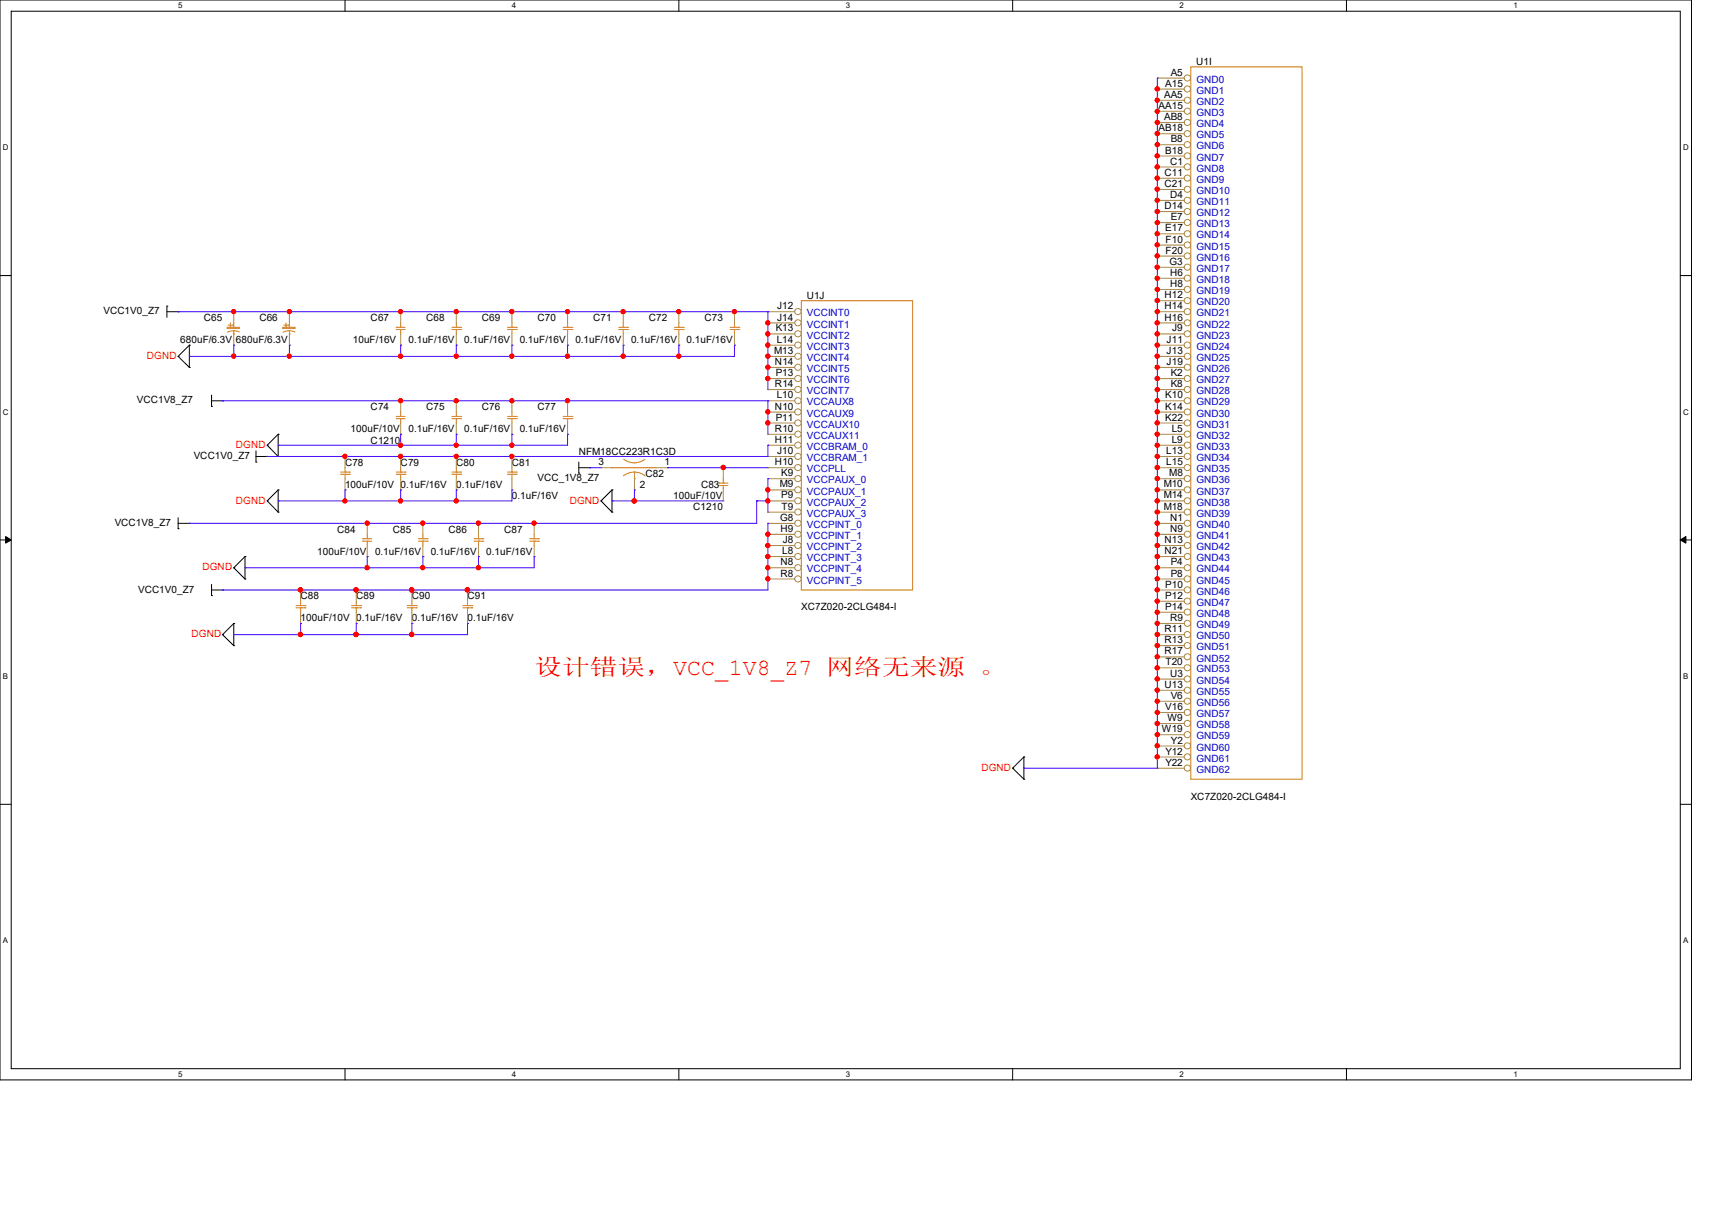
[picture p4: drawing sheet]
<svg xmlns="http://www.w3.org/2000/svg" width="297mm" height="210mm" viewBox="0 0 297 210" stroke-linecap="round" stroke-linejoin="round" font-family="sans-serif">
<path d="M0 0h293.5v187.3h-293.5zM1.9 1.9h289.6v183.4h-289.6z" fill="none" stroke="#000" stroke-width=".17"/>
<g fill="#fff">
<path d="M30.9 .2h.8v1.5h-.8z"/>
<path d="M30.9 185.5h.8v1.6h-.8z"/>
</g>
<path d="M59.9 0v1.9M59.9 185.3v2" fill="none" stroke="#000" stroke-width=".17"/>
<g fill="#fff">
<path d="M88.8 .2h.8v1.5h-.8z"/>
<path d="M88.8 185.5h.8v1.6h-.8z"/>
</g>
<path d="M117.8 0v1.9M117.8 185.3v2" fill="none" stroke="#000" stroke-width=".17"/>
<g fill="#fff">
<path d="M146.7 .2h.8v1.5h-.8z"/>
<path d="M146.7 185.5h.8v1.6h-.8z"/>
</g>
<path d="M175.7 0v1.9M175.7 185.3v2" fill="none" stroke="#000" stroke-width=".17"/>
<g fill="#fff">
<path d="M204.6 .2h.8v1.5h-.8z"/>
<path d="M204.6 185.5h.8v1.6h-.8z"/>
</g>
<path d="M233.6 0v1.9M233.6 185.3v2" fill="none" stroke="#000" stroke-width=".17"/>
<g fill="#fff">
<path d="M262.6 .2h.7v1.5h-.7z"/>
<path d="M262.6 185.5h.7v1.6h-.7z"/>
<path d="M.5 24.8h1v1.6h-1z"/>
<path d="M292 24.8h1v1.6h-1z"/>
<path d="M.5 70.7h1v1.5h-1z"/>
<path d="M292 70.7h1v1.5h-1z"/>
</g>
<path d="M0 47.8h1.9M291.5 47.8h2" fill="none" stroke="#000" stroke-width=".17"/>
<g fill="#fff">
<path d="M.5 116.5h.9v1.6h-.9z"/>
<path d="M292 116.5h.9v1.6h-.9z"/>
</g>
<path d="M0 93.6h1.9M291.5 93.6h2" fill="none" stroke="#000" stroke-width=".17"/>
<path d="M1 93l.9 .6-.9 .6zM291.5 93.6l1-.6v1.2z" fill="#000" stroke="#000" stroke-width=".17"/>
<g fill="#fff">
<path d="M.5 162.4h.9v1.5h-.9z"/>
<path d="M292 162.4h.9v1.5h-.9z"/>
</g>
<g fill="none" stroke="#000" stroke-width=".17">
<path d="M29 53.1h.1M29 54.1h1.9M29 53.1v1.9M30.9 54.1h.1M32.9 59.9h.1M32.9 59.9v3.8M32.9 59.9l-2 1.9M30.9 61.8h.1M30.9 61.8l2 1.9M32.9 63.7h.1M36.7 70.5h.1M36.7 69.5h1.9"/>
<path d="M36.7 68.5v2M38.6 69.5h.1M44.4 79.2h2M44.4 78.2v1.9M46.4 77.2h.1M46.4 79.2h.1M46.4 77.2l1.9 2M48.3 79.2h.1M48.3 75.3h.1M48.3 75.3v3.9M48.3 75.3l-1.9 1.9M30.9 91.7h.1"/>
<path d="M30.9 90.8h2M30.9 89.8v1.9M32.9 90.8h.1M40.6 98.5h.1M40.6 98.5l1.9 1.9M42.5 96.5h.1M42.5 96.5v3.9M42.5 96.5l-1.9 2M44.4 80.1h.1M46.4 86.9h.1M46.4 86.9l1.9 1.9M48.3 85h.1"/>
<path d="M48.3 88.8h.1M48.3 85v3.8M48.3 85l-1.9 1.9M100.4 82h.1M100.4 81.1h1.9M100.4 80.1v1.9M102.3 81.1h.1M104.3 86.9h.1M104.3 86.9l1.9 1.9M106.2 88.8h.1M106.2 85h.1M106.2 85v3.8"/>
<path d="M106.2 85l-1.9 1.9M36.7 103.3h.1M36.7 101.3v2M36.7 102.3h1.9M38.6 102.3h.1M38.6 110.1h.1M38.6 110.1l2 1.9M40.6 108.1h.1M40.6 112h.1M40.6 108.1v3.9M40.6 108.1l-2 2M42.5 100.4h.1"/>
<path d="M0 139.5h1.9M175.7 133.2h.1M175.7 133.2l1.9 1.9M177.6 131.3h.1M177.6 135.1h.1M177.6 131.3v3.8M177.6 131.3l-1.9 1.9M291.5 139.5h2"/>
</g>
<g fill="none" stroke="#cc8006" stroke-width=".17">
<path d="M206.6 11.6h19.3v123.5h-19.3zM68.7 56.8h.1M68.7 57.1h.1M68.7 57.1h1.6M68.7 56.8h1.6M69.5 56.8h.1M69.5 57.1h.1M69.5 56v.8M69.5 57.1v.8M117 57.1h1.5M117 56.8h1.5M117.8 57.1h.1"/>
<path d="M117.8 56.8h.1M117.8 56v.8M117.8 57.1v.8M118.5 57.1h.1M118.5 56.8h.1M126.7 57.1h1.5M126.7 56.8h1.5M127.4 57.1h.1M127.4 56.8h.1M127.4 56v.8M127.4 57.1v.8M128.2 57.1h.1"/>
<path d="M128.2 56.8h.1M59.1 82.3h1.5M59.1 81.9h1.5M59.9 81.9h.1M59.9 82.3h.1M59.9 81.1v.8M59.9 82.3v.7M60.6 81.9h.1M60.6 82.3h.1M62.9 93.4h.1M62.9 93.9h.1M62.9 93.9h1.6"/>
<path d="M62.9 93.4h1.6M63.7 93.4h.1M63.7 93.9h.1M63.7 92.7v.7M63.7 93.9v.7M68.7 82.3h1.6M68.7 81.9h1.6M69.5 82.3h.1M69.5 81.9h.1M69.5 81.1v.8M69.5 82.3v.7M70.3 82.3h.1"/>
<path d="M70.3 81.9h.1M78.4 82.3h1.5M78.4 81.9h1.5M79.2 82.3h.1M79.2 81.9h.1M79.2 81.1v.8M79.2 82.3v.7M79.9 82.3h.1M79.9 81.9h.1M82.3 93.9h1.5M82.3 93.4h1.5M83 93.9h.1"/>
<path d="M83 93.4h.1M83 92.7v.7M83 93.9v.7M83.8 93.9h.1M83.8 93.4h.1M88.1 82.3h1.5M88.1 81.9h1.5M88.8 82.3h.1M88.8 81.9h.1M88.8 81.1v.8M88.8 82.3v.7M89.6 82.3h.1"/>
<path d="M89.6 81.9h.1M124.7 83.8h.1M124.7 84.2h.1M124.7 83.8h1.6M124.7 84.2h1.6M125.5 83.8h.1M125.5 84.2h.1M125.5 83v.8M125.5 84.2v.8M61 105.4h1.6M61 105h1.6M61.8 105.4h.1"/>
<path d="M61.8 105h.1M61.8 104.3v.7M61.8 105.4v.8M62.6 105.4h.1M62.6 105h.1M70.7 105.4h1.5M70.7 105h1.5M71.5 105.4h.1M71.5 105h.1M71.5 104.3v.7M71.5 105.4v.8M72.2 105.4h.1"/>
<path d="M72.2 105h.1"/>
</g>
<g fill="none" stroke="#a84" stroke-width=".17">
<path d="M69.5 54.1h.1M69.5 59.9h.1M69.5 54.1v1.9M69.5 57.9v2M117.8 59.9h.1M117.8 54.1h.1M117.8 54.1v1.9M117.8 57.9v2M127.4 59.9h.1M127.4 54.1h.1M127.4 54.1v1.9M127.4 57.9v2"/>
<path d="M59.9 79.2h.1M59.9 79.2v1.9M69.5 79.2h.1M69.5 79.2v1.9M79.2 79.2h.1M79.2 79.2v1.9M88.8 79.2h.1M88.8 79.2v1.9M59.9 85h.1M59.9 83v2M63.7 90.8h.1M63.7 96.5h.1"/>
<path d="M63.7 90.8v1.9M63.7 94.6v1.9M69.5 85h.1M69.5 83v2M79.2 85h.1M79.2 83v2M83 96.5h.1M83 90.8h.1M83 90.8v1.9M83 94.6v1.9M88.8 85h.1M88.8 83v2"/>
<path d="M125.5 81.1h.1M125.5 86.9h.1M125.5 81.1v1.9M125.5 85v1.9M61.8 108.1h.1M61.8 102.3h.1M61.8 102.3v2M61.8 106.2v1.9M71.5 108.1h.1M71.5 102.3h.1M71.5 102.3v2M71.5 106.2v1.9"/>
</g>
<circle cx="206" cy="13.5" r=".54" fill="#fff" stroke="#a84" stroke-width=".17"/>
<path d="M200.8 13.5h.1M200.8 13.5h4.6" fill="none" stroke="#a84" stroke-width=".17"/>
<circle cx="206" cy="15.4" r=".54" fill="#fff" stroke="#a84" stroke-width=".17"/>
<path d="M200.8 15.5h.1M200.8 15.5h4.6" fill="none" stroke="#a84" stroke-width=".17"/>
<circle cx="206" cy="17.4" r=".54" fill="#fff" stroke="#a84" stroke-width=".17"/>
<path d="M200.8 17.4h.1M200.8 17.4h4.6" fill="none" stroke="#a84" stroke-width=".17"/>
<circle cx="206" cy="19.3" r=".54" fill="#fff" stroke="#a84" stroke-width=".17"/>
<path d="M200.8 19.3h.1M200.8 19.3h4.6" fill="none" stroke="#a84" stroke-width=".17"/>
<circle cx="206" cy="21.2" r=".54" fill="#fff" stroke="#a84" stroke-width=".17"/>
<path d="M200.8 21.3h.1M200.8 21.3h4.6" fill="none" stroke="#a84" stroke-width=".17"/>
<circle cx="206" cy="23.2" r=".54" fill="#fff" stroke="#a84" stroke-width=".17"/>
<path d="M200.8 23.2h.1M200.8 23.2h4.6" fill="none" stroke="#a84" stroke-width=".17"/>
<circle cx="206" cy="25.1" r=".54" fill="#fff" stroke="#a84" stroke-width=".17"/>
<path d="M200.8 25.1h.1M200.8 25.1h4.6" fill="none" stroke="#a84" stroke-width=".17"/>
<circle cx="206" cy="27" r=".54" fill="#fff" stroke="#a84" stroke-width=".17"/>
<path d="M200.8 27.1h.1M200.8 27.1h4.6" fill="none" stroke="#a84" stroke-width=".17"/>
<circle cx="206" cy="28.9" r=".54" fill="#fff" stroke="#a84" stroke-width=".17"/>
<path d="M200.8 29h.1M200.8 29h4.6" fill="none" stroke="#a84" stroke-width=".17"/>
<circle cx="206" cy="30.9" r=".54" fill="#fff" stroke="#a84" stroke-width=".17"/>
<path d="M200.8 30.9h.1M200.8 30.9h4.6" fill="none" stroke="#a84" stroke-width=".17"/>
<circle cx="206" cy="32.8" r=".54" fill="#fff" stroke="#a84" stroke-width=".17"/>
<path d="M200.8 32.9h.1M200.8 32.9h4.6" fill="none" stroke="#a84" stroke-width=".17"/>
<circle cx="206" cy="34.7" r=".54" fill="#fff" stroke="#a84" stroke-width=".17"/>
<path d="M200.8 34.8h.1M200.8 34.8h4.6" fill="none" stroke="#a84" stroke-width=".17"/>
<circle cx="206" cy="36.7" r=".54" fill="#fff" stroke="#a84" stroke-width=".17"/>
<path d="M200.8 36.7h.1M200.8 36.7h4.6" fill="none" stroke="#a84" stroke-width=".17"/>
<circle cx="206" cy="38.6" r=".54" fill="#fff" stroke="#a84" stroke-width=".17"/>
<path d="M200.8 38.6h.1M200.8 38.6h4.6" fill="none" stroke="#a84" stroke-width=".17"/>
<circle cx="206" cy="40.5" r=".54" fill="#fff" stroke="#a84" stroke-width=".17"/>
<path d="M200.8 40.6h.1M200.8 40.6h4.6" fill="none" stroke="#a84" stroke-width=".17"/>
<circle cx="206" cy="42.5" r=".54" fill="#fff" stroke="#a84" stroke-width=".17"/>
<path d="M200.8 42.5h.1M200.8 42.5h4.6" fill="none" stroke="#a84" stroke-width=".17"/>
<circle cx="206" cy="44.4" r=".54" fill="#fff" stroke="#a84" stroke-width=".17"/>
<path d="M200.8 44.4h.1M200.8 44.4h4.6" fill="none" stroke="#a84" stroke-width=".17"/>
<circle cx="206" cy="46.3" r=".54" fill="#fff" stroke="#a84" stroke-width=".17"/>
<path d="M200.8 46.4h.1M200.8 46.4h4.6" fill="none" stroke="#a84" stroke-width=".17"/>
<circle cx="206" cy="48.2" r=".54" fill="#fff" stroke="#a84" stroke-width=".17"/>
<path d="M200.8 48.3h.1M200.8 48.3h4.6" fill="none" stroke="#a84" stroke-width=".17"/>
<circle cx="206" cy="50.2" r=".54" fill="#fff" stroke="#a84" stroke-width=".17"/>
<path d="M200.8 50.2h.1M200.8 50.2h4.6" fill="none" stroke="#a84" stroke-width=".17"/>
<circle cx="206" cy="52.1" r=".54" fill="#fff" stroke="#a84" stroke-width=".17"/>
<path d="M200.8 52.2h.1M200.8 52.2h4.6" fill="none" stroke="#a84" stroke-width=".17"/>
<circle cx="206" cy="54" r=".54" fill="#fff" stroke="#a84" stroke-width=".17"/>
<path d="M200.8 54.1h.1M200.8 54.1h4.6" fill="none" stroke="#a84" stroke-width=".17"/>
<circle cx="206" cy="56" r=".54" fill="#fff" stroke="#a84" stroke-width=".17"/>
<path d="M200.8 56h.1M200.8 56h4.6" fill="none" stroke="#a84" stroke-width=".17"/>
<circle cx="206" cy="57.9" r=".54" fill="#fff" stroke="#a84" stroke-width=".17"/>
<path d="M200.8 57.9h.1M200.8 57.9h4.6" fill="none" stroke="#a84" stroke-width=".17"/>
<circle cx="206" cy="59.8" r=".54" fill="#fff" stroke="#a84" stroke-width=".17"/>
<path d="M200.8 59.9h.1M200.8 59.9h4.6" fill="none" stroke="#a84" stroke-width=".17"/>
<circle cx="206" cy="61.8" r=".54" fill="#fff" stroke="#a84" stroke-width=".17"/>
<path d="M200.8 61.8h.1M200.8 61.8h4.6" fill="none" stroke="#a84" stroke-width=".17"/>
<circle cx="206" cy="63.7" r=".54" fill="#fff" stroke="#a84" stroke-width=".17"/>
<path d="M200.8 63.7h.1M200.8 63.7h4.6" fill="none" stroke="#a84" stroke-width=".17"/>
<circle cx="206" cy="65.6" r=".54" fill="#fff" stroke="#a84" stroke-width=".17"/>
<path d="M200.8 65.7h.1M200.8 65.7h4.6" fill="none" stroke="#a84" stroke-width=".17"/>
<circle cx="206" cy="67.5" r=".54" fill="#fff" stroke="#a84" stroke-width=".17"/>
<path d="M200.8 67.6h.1M200.8 67.6h4.6" fill="none" stroke="#a84" stroke-width=".17"/>
<circle cx="206" cy="69.5" r=".54" fill="#fff" stroke="#a84" stroke-width=".17"/>
<path d="M200.8 69.5h.1M200.8 69.5h4.6" fill="none" stroke="#a84" stroke-width=".17"/>
<circle cx="206" cy="71.4" r=".54" fill="#fff" stroke="#a84" stroke-width=".17"/>
<path d="M200.8 71.5h.1M200.8 71.5h4.6" fill="none" stroke="#a84" stroke-width=".17"/>
<circle cx="206" cy="73.3" r=".54" fill="#fff" stroke="#a84" stroke-width=".17"/>
<path d="M200.8 73.4h.1M200.8 73.4h4.6" fill="none" stroke="#a84" stroke-width=".17"/>
<circle cx="206" cy="75.3" r=".54" fill="#fff" stroke="#a84" stroke-width=".17"/>
<path d="M200.8 75.3h.1M200.8 75.3h4.6" fill="none" stroke="#a84" stroke-width=".17"/>
<circle cx="206" cy="77.2" r=".54" fill="#fff" stroke="#a84" stroke-width=".17"/>
<path d="M200.8 77.2h.1M200.8 77.2h4.6" fill="none" stroke="#a84" stroke-width=".17"/>
<circle cx="206" cy="79.1" r=".54" fill="#fff" stroke="#a84" stroke-width=".17"/>
<path d="M200.8 79.2h.1M200.8 79.2h4.6" fill="none" stroke="#a84" stroke-width=".17"/>
<circle cx="206" cy="81.1" r=".54" fill="#fff" stroke="#a84" stroke-width=".17"/>
<path d="M200.8 81.1h.1M200.8 81.1h4.6" fill="none" stroke="#a84" stroke-width=".17"/>
<circle cx="206" cy="83" r=".54" fill="#fff" stroke="#a84" stroke-width=".17"/>
<path d="M200.8 83h.1M200.8 83h4.6" fill="none" stroke="#a84" stroke-width=".17"/>
<circle cx="206" cy="84.9" r=".54" fill="#fff" stroke="#a84" stroke-width=".17"/>
<path d="M200.8 85h.1M200.8 85h4.6" fill="none" stroke="#a84" stroke-width=".17"/>
<circle cx="206" cy="86.8" r=".54" fill="#fff" stroke="#a84" stroke-width=".17"/>
<path d="M200.8 86.9h.1M200.8 86.9h4.6" fill="none" stroke="#a84" stroke-width=".17"/>
<circle cx="206" cy="88.8" r=".54" fill="#fff" stroke="#a84" stroke-width=".17"/>
<path d="M200.8 88.8h.1M200.8 88.8h4.6" fill="none" stroke="#a84" stroke-width=".17"/>
<circle cx="206" cy="90.7" r=".54" fill="#fff" stroke="#a84" stroke-width=".17"/>
<path d="M200.8 90.8h.1M200.8 90.8h4.6" fill="none" stroke="#a84" stroke-width=".17"/>
<circle cx="206" cy="92.6" r=".54" fill="#fff" stroke="#a84" stroke-width=".17"/>
<path d="M200.8 92.7h.1M200.8 92.7h4.6" fill="none" stroke="#a84" stroke-width=".17"/>
<circle cx="206" cy="94.6" r=".54" fill="#fff" stroke="#a84" stroke-width=".17"/>
<path d="M200.8 94.6h.1M200.8 94.6h4.6" fill="none" stroke="#a84" stroke-width=".17"/>
<circle cx="206" cy="96.5" r=".54" fill="#fff" stroke="#a84" stroke-width=".17"/>
<path d="M200.8 96.5h.1M200.8 96.5h4.6" fill="none" stroke="#a84" stroke-width=".17"/>
<circle cx="206" cy="98.4" r=".54" fill="#fff" stroke="#a84" stroke-width=".17"/>
<path d="M200.8 98.5h.1M200.8 98.5h4.6" fill="none" stroke="#a84" stroke-width=".17"/>
<circle cx="206" cy="100.4" r=".54" fill="#fff" stroke="#a84" stroke-width=".17"/>
<path d="M200.8 100.4h.1M200.8 100.4h4.6" fill="none" stroke="#a84" stroke-width=".17"/>
<circle cx="206" cy="102.3" r=".54" fill="#fff" stroke="#a84" stroke-width=".17"/>
<path d="M200.8 102.3h.1M200.8 102.3h4.6" fill="none" stroke="#a84" stroke-width=".17"/>
<circle cx="206" cy="104.2" r=".54" fill="#fff" stroke="#a84" stroke-width=".17"/>
<path d="M200.8 104.3h.1M200.8 104.3h4.6" fill="none" stroke="#a84" stroke-width=".17"/>
<circle cx="206" cy="106.2" r=".54" fill="#fff" stroke="#a84" stroke-width=".17"/>
<path d="M200.8 106.2h.1M200.8 106.2h4.6" fill="none" stroke="#a84" stroke-width=".17"/>
<circle cx="206" cy="108.1" r=".54" fill="#fff" stroke="#a84" stroke-width=".17"/>
<path d="M200.8 108.1h.1M200.8 108.1h4.6" fill="none" stroke="#a84" stroke-width=".17"/>
<circle cx="206" cy="110" r=".54" fill="#fff" stroke="#a84" stroke-width=".17"/>
<path d="M200.8 110.1h.1M200.8 110.1h4.6" fill="none" stroke="#a84" stroke-width=".17"/>
<circle cx="206" cy="112" r=".54" fill="#fff" stroke="#a84" stroke-width=".17"/>
<path d="M200.8 112h.1M200.8 112h4.6" fill="none" stroke="#a84" stroke-width=".17"/>
<circle cx="206" cy="113.9" r=".54" fill="#fff" stroke="#a84" stroke-width=".17"/>
<path d="M200.8 113.9h.1M200.8 113.9h4.6" fill="none" stroke="#a84" stroke-width=".17"/>
<circle cx="206" cy="115.8" r=".54" fill="#fff" stroke="#a84" stroke-width=".17"/>
<path d="M200.8 115.8h.1M200.8 115.8h4.6" fill="none" stroke="#a84" stroke-width=".17"/>
<circle cx="206" cy="117.8" r=".54" fill="#fff" stroke="#a84" stroke-width=".17"/>
<path d="M200.8 117.8h.1M200.8 117.8h4.6" fill="none" stroke="#a84" stroke-width=".17"/>
<circle cx="206" cy="119.7" r=".54" fill="#fff" stroke="#a84" stroke-width=".17"/>
<path d="M200.8 119.7h.1M200.8 119.7h4.6" fill="none" stroke="#a84" stroke-width=".17"/>
<circle cx="206" cy="121.6" r=".54" fill="#fff" stroke="#a84" stroke-width=".17"/>
<path d="M200.8 121.6h.1M200.8 121.6h4.6" fill="none" stroke="#a84" stroke-width=".17"/>
<circle cx="206" cy="123.5" r=".54" fill="#fff" stroke="#a84" stroke-width=".17"/>
<path d="M200.8 123.6h.1M200.8 123.6h4.6" fill="none" stroke="#a84" stroke-width=".17"/>
<circle cx="206" cy="125.5" r=".54" fill="#fff" stroke="#a84" stroke-width=".17"/>
<path d="M200.8 125.5h.1M200.8 125.5h4.6" fill="none" stroke="#a84" stroke-width=".17"/>
<circle cx="206" cy="127.4" r=".54" fill="#fff" stroke="#a84" stroke-width=".17"/>
<path d="M200.8 127.4h.1M200.8 127.4h4.6" fill="none" stroke="#a84" stroke-width=".17"/>
<circle cx="206" cy="129.3" r=".54" fill="#fff" stroke="#a84" stroke-width=".17"/>
<path d="M200.8 129.4h.1M200.8 129.4h4.6" fill="none" stroke="#a84" stroke-width=".17"/>
<circle cx="206" cy="131.3" r=".54" fill="#fff" stroke="#a84" stroke-width=".17"/>
<path d="M200.8 131.3h.1M200.8 131.3h4.6" fill="none" stroke="#a84" stroke-width=".17"/>
<circle cx="206" cy="133.2" r=".54" fill="#fff" stroke="#a84" stroke-width=".17"/>
<path d="M88.8 59.9h.1M88.8 54.1h.1M88.8 54.1v1.9M88.8 57.9v2M52.2 102.3h.1M52.2 108.1h.1M52.2 102.3v2M52.2 106.2v1.9M200.8 133.2h.1M200.8 133.2h4.6" fill="none" stroke="#a84" stroke-width=".17"/>
<g fill="none" stroke="#cc8006" stroke-width=".17">
<path d="M88.1 57.1h1.5M88.1 56.8h1.5M88.8 57.1h.1M88.8 56.8h.1M88.8 56v.8M88.8 57.1v.8M89.6 57.1h.1M89.6 56.8h.1M139 52.2h19.3v50.1h-19.3zM51.4 105h1.5M51.4 105.4h1.5M52.2 105h.1"/>
<path d="M52.2 105.4h.1M52.2 104.3v.7M52.2 105.4v.8M52.9 105h.1M52.9 105.4h.1"/>
</g>
<circle cx="138.4" cy="54" r=".54" fill="#fff" stroke="#a84" stroke-width=".17"/>
<path d="M133.2 54.1h.1M133.2 54.1h4.7" fill="none" stroke="#a84" stroke-width=".17"/>
<circle cx="138.4" cy="56" r=".54" fill="#fff" stroke="#a84" stroke-width=".17"/>
<path d="M133.2 56h.1M133.2 56h4.7" fill="none" stroke="#a84" stroke-width=".17"/>
<circle cx="138.4" cy="57.9" r=".54" fill="#fff" stroke="#a84" stroke-width=".17"/>
<path d="M133.2 57.9h.1M133.2 57.9h4.7" fill="none" stroke="#a84" stroke-width=".17"/>
<circle cx="138.4" cy="59.8" r=".54" fill="#fff" stroke="#a84" stroke-width=".17"/>
<path d="M133.2 59.9h.1M133.2 59.9h4.7" fill="none" stroke="#a84" stroke-width=".17"/>
<circle cx="138.4" cy="61.8" r=".54" fill="#fff" stroke="#a84" stroke-width=".17"/>
<path d="M133.2 61.8h.1M133.2 61.8h4.7" fill="none" stroke="#a84" stroke-width=".17"/>
<circle cx="138.4" cy="63.7" r=".54" fill="#fff" stroke="#a84" stroke-width=".17"/>
<path d="M133.2 63.7h.1M133.2 63.7h4.7" fill="none" stroke="#a84" stroke-width=".17"/>
<circle cx="138.4" cy="65.6" r=".54" fill="#fff" stroke="#a84" stroke-width=".17"/>
<path d="M133.2 65.7h.1M133.2 65.7h4.7" fill="none" stroke="#a84" stroke-width=".17"/>
<circle cx="138.4" cy="67.5" r=".54" fill="#fff" stroke="#a84" stroke-width=".17"/>
<path d="M133.2 67.6h.1M133.2 67.6h4.7" fill="none" stroke="#a84" stroke-width=".17"/>
<circle cx="138.4" cy="69.5" r=".54" fill="#fff" stroke="#a84" stroke-width=".17"/>
<path d="M133.2 69.5h.1M133.2 69.5h4.7" fill="none" stroke="#a84" stroke-width=".17"/>
<circle cx="138.4" cy="71.4" r=".54" fill="#fff" stroke="#a84" stroke-width=".17"/>
<path d="M133.2 71.5h.1M133.2 71.5h4.7" fill="none" stroke="#a84" stroke-width=".17"/>
<circle cx="138.4" cy="73.3" r=".54" fill="#fff" stroke="#a84" stroke-width=".17"/>
<path d="M133.2 73.4h.1M133.2 73.4h4.7" fill="none" stroke="#a84" stroke-width=".17"/>
<circle cx="138.4" cy="75.3" r=".54" fill="#fff" stroke="#a84" stroke-width=".17"/>
<path d="M133.2 75.3h.1M133.2 75.3h4.7" fill="none" stroke="#a84" stroke-width=".17"/>
<circle cx="138.4" cy="77.2" r=".54" fill="#fff" stroke="#a84" stroke-width=".17"/>
<path d="M133.2 77.2h.1M133.2 77.2h4.7" fill="none" stroke="#a84" stroke-width=".17"/>
<circle cx="138.4" cy="79.1" r=".54" fill="#fff" stroke="#a84" stroke-width=".17"/>
<path d="M133.2 79.2h.1M133.2 79.2h4.7" fill="none" stroke="#a84" stroke-width=".17"/>
<circle cx="138.4" cy="81.1" r=".54" fill="#fff" stroke="#a84" stroke-width=".17"/>
<path d="M133.2 81.1h.1M133.2 81.1h4.7" fill="none" stroke="#a84" stroke-width=".17"/>
<circle cx="138.4" cy="83" r=".54" fill="#fff" stroke="#a84" stroke-width=".17"/>
<path d="M133.2 83h.1M133.2 83h4.7" fill="none" stroke="#a84" stroke-width=".17"/>
<circle cx="138.4" cy="84.9" r=".54" fill="#fff" stroke="#a84" stroke-width=".17"/>
<path d="M133.2 85h.1M133.2 85h4.7" fill="none" stroke="#a84" stroke-width=".17"/>
<circle cx="138.4" cy="86.8" r=".54" fill="#fff" stroke="#a84" stroke-width=".17"/>
<path d="M133.2 86.9h.1M133.2 86.9h4.7" fill="none" stroke="#a84" stroke-width=".17"/>
<circle cx="138.4" cy="88.8" r=".54" fill="#fff" stroke="#a84" stroke-width=".17"/>
<path d="M133.2 88.8h.1M133.2 88.8h4.7" fill="none" stroke="#a84" stroke-width=".17"/>
<circle cx="138.4" cy="90.7" r=".54" fill="#fff" stroke="#a84" stroke-width=".17"/>
<path d="M133.2 90.8h.1M133.2 90.8h4.7" fill="none" stroke="#a84" stroke-width=".17"/>
<circle cx="138.4" cy="92.6" r=".54" fill="#fff" stroke="#a84" stroke-width=".17"/>
<path d="M133.2 92.7h.1M133.2 92.7h4.7" fill="none" stroke="#a84" stroke-width=".17"/>
<circle cx="138.4" cy="94.6" r=".54" fill="#fff" stroke="#a84" stroke-width=".17"/>
<path d="M133.2 94.6h.1M133.2 94.6h4.7" fill="none" stroke="#a84" stroke-width=".17"/>
<circle cx="138.4" cy="96.5" r=".54" fill="#fff" stroke="#a84" stroke-width=".17"/>
<path d="M133.2 96.5h.1M133.2 96.5h4.7" fill="none" stroke="#a84" stroke-width=".17"/>
<circle cx="138.4" cy="98.4" r=".54" fill="#fff" stroke="#a84" stroke-width=".17"/>
<path d="M133.2 98.5h.1M133.2 98.5h4.7" fill="none" stroke="#a84" stroke-width=".17"/>
<circle cx="138.4" cy="100.4" r=".54" fill="#fff" stroke="#a84" stroke-width=".17"/>
<g fill="none" stroke="#a84" stroke-width=".17">
<path d="M40.6 54.1h.1M40.6 59.9h.1M40.6 54.1v1.9M40.6 57.9v2M50.2 54.1h.1M50.2 59.9h.1M50.2 54.1v1.9M50.2 57.9v2M79.2 59.9h.1M79.2 54.1h.1M79.2 54.1v1.9M79.2 57.9v2"/>
<path d="M98.5 59.9h.1M98.5 54.1h.1M98.5 54.1v1.9M98.5 57.9v2M108.1 59.9h.1M108.1 54.1h.1M108.1 54.1v1.9M108.1 57.9v2M69.5 69.5h.1M69.5 75.3h.1M69.5 69.5v2M69.5 73.4v1.9"/>
<path d="M79.2 75.3h.1M79.2 69.5h.1M79.2 69.5v2M79.2 73.4v1.9M88.8 75.3h.1M88.8 69.5h.1M88.8 69.5v2M88.8 73.4v1.9M98.5 75.3h.1M98.5 69.5h.1M98.5 69.5v2M98.5 73.4v1.9"/>
<path d="M73.4 96.5h.1M73.4 90.8h.1M73.4 90.8v1.9M73.4 94.6v1.9M92.7 96.5h.1M92.7 90.8h.1M92.7 90.8v1.9M92.7 94.6v1.9M104.3 81.1h.1M104.3 81.1h1.9M110.1 85h.1M110.1 83v2"/>
<path d="M113.9 81.1h1.9M115.8 81.1h.1M81.1 108.1h.1M81.1 102.3h.1M81.1 102.3v2M81.1 106.2v1.9M133.2 100.4h.1M133.2 100.4h4.7"/>
</g>
<g fill="none" stroke="#cc8006" stroke-width=".17">
<path d="M39.6 56.4h.7M40 56.8h.1M40 56v.8M40.3 56.4h.1M40.6 56.8h.1M40.6 57.9h.1M40.6 57.4l-1.1 .2M40.6 57.4l.9 .2M40.6 56v.8M40.6 57.4v.5M49.2 56.4h.8M49.6 56.8h.1"/>
<path d="M49.6 56v.8M50 56.4h.1M50.2 56.8h.1M50.2 57.9h.1M50.2 57.4l-1.1 .2M50.2 57.4l1 .2M50.2 56v.8M50.2 57.4v.5M78.4 57.1h1.5M78.4 56.8h1.5M79.2 57.1h.1M79.2 56.8h.1"/>
<path d="M79.2 56v.8M79.2 57.1v.8M79.9 57.1h.1M79.9 56.8h.1M97.7 57.1h1.5M97.7 56.8h1.5M98.5 57.1h.1M98.5 56.8h.1M98.5 56v.8M98.5 57.1v.8M99.2 57.1h.1M99.2 56.8h.1"/>
<path d="M107.4 57.1h1.5M107.4 56.8h1.5M108.1 57.1h.1M108.1 56.8h.1M108.1 56v.8M108.1 57.1v.8M108.9 57.1h.1M108.9 56.8h.1M68.7 72.2h.1M68.7 72.6h.1M68.7 72.6h1.6M68.7 72.2h1.6"/>
<path d="M69.5 72.2h.1M69.5 72.6h.1M69.5 71.5v.7M69.5 72.6v.8M78.4 72.6h1.5M78.4 72.2h1.5M79.2 72.6h.1M79.2 72.2h.1M79.2 71.5v.7M79.2 72.6v.8M79.9 72.6h.1M79.9 72.2h.1"/>
<path d="M88.1 72.6h1.5M88.1 72.2h1.5M88.8 72.6h.1M88.8 72.2h.1M88.8 71.5v.7M88.8 72.6v.8M89.6 72.6h.1M89.6 72.2h.1M97.7 72.6h1.5M97.7 72.2h1.5M98.5 72.6h.1M98.5 72.2h.1"/>
<path d="M98.5 71.5v.7M98.5 72.6v.8M99.2 72.6h.1M99.2 72.2h.1M108.2 79.6l1.1 .6 .7 .1 .8-.1 1.1-.6M72.6 93.9h1.5M72.6 93.4h1.5M73.4 93.9h.1M73.4 93.4h.1M73.4 92.7v.7M73.4 93.9v.7M74.1 93.9h.1"/>
<path d="M74.1 93.4h.1M91.9 93.9h1.5M91.9 93.4h1.5M92.7 93.9h.1M92.7 93.4h.1M92.7 92.7v.7M92.7 93.9v.7M93.4 93.9h.1M93.4 93.4h.1M106.2 81.1h.1M106.2 81.1h7.7M110.1 83h.1"/>
<path d="M110.1 81.9l1.1 .2 .7 .4M110.1 81.9l-.9 .1-1 .5M110.1 81.9v1.1M80.3 105.4h1.6M80.3 105h1.6M81.1 105.4h.1M81.1 105h.1M81.1 104.3v.7M81.1 105.4v.8M81.9 105.4h.1M81.9 105h.1"/>
</g>
<g fill="#cc8006" stroke="#cc8006" stroke-width=".17">
<path d="M49.1 56.8h2.1v.2h-2.1z" fill-rule="evenodd"/>
<path d="M39.4 56.8h2.1v.2h-2.1z" fill-rule="evenodd"/>
</g>
<g fill="none" stroke="#4200ff" stroke-width=".17">
<path d="M200.8 13.5h.1M200.8 15.5h.1M200.8 17.4h.1M200.8 19.3h.1M200.8 13.5v119.7h-23.2M200.8 21.3h.1M200.8 23.2h.1M200.8 25.1h.1M200.8 27.1h.1M200.8 29h.1M200.8 30.9h.1M200.8 32.9h.1"/>
<path d="M200.8 34.8h.1M200.8 36.7h.1M200.8 38.6h.1M30.9 54.1h.1M30.9 54.1h102.3M40.6 54.1h.1M40.6 59.9h.1M40.6 59.9v1.9M50.2 54.1h.1M50.2 59.9h.1M50.2 59.9v1.9M69.5 54.1h.1"/>
<path d="M69.5 59.9h.1M69.5 59.9v1.9M79.2 54.1h.1M79.2 59.9h.1M79.2 59.9v1.9M88.8 54.1h.1M88.8 59.9h.1M88.8 59.9v1.9M98.5 54.1h.1M98.5 59.9h.1M98.5 59.9v1.9M108.1 54.1h.1"/>
<path d="M108.1 59.9h.1M108.1 59.9v1.9M117.8 54.1h.1M117.8 59.9h.1M117.8 59.9v1.9M127.4 54.1h.1M127.4 59.9h.1M127.4 59.9v1.9h-94.5M133.2 54.1h.1M133.2 56h.1M133.2 57.9h.1M133.2 59.9h.1"/>
<path d="M133.2 54.1v13.5M200.8 40.6h.1M200.8 42.5h.1M200.8 44.4h.1M200.8 46.4h.1M200.8 48.3h.1M200.8 50.2h.1M200.8 52.2h.1M200.8 54.1h.1M200.8 56h.1M200.8 57.9h.1M200.8 59.9h.1"/>
<path d="M32.9 61.8h.1M38.6 69.5h.1M38.6 69.5h94.6M40.6 61.8h.1M46.4 79.2h.1M48.3 77.2h.1M50.2 61.8h.1M59.9 79.2h.1M69.5 61.8h.1M69.5 69.5h.1M69.5 75.3h.1M69.5 77.2h.1"/>
<path d="M69.5 79.2h.1M69.5 75.3v1.9M79.2 61.8h.1M79.2 69.5h.1M79.2 75.3h.1M79.2 77.2h.1M79.2 79.2h.1M79.2 75.3v1.9M88.8 61.8h.1M88.8 69.5h.1M88.8 75.3h.1M88.8 77.2h.1"/>
<path d="M88.8 79.2h.1M88.8 75.3v1.9M98.5 61.8h.1M98.5 69.5h.1M98.5 75.3h.1M98.5 75.3v1.9h-50.2M108.1 61.8h.1M117.8 61.8h.1M133.2 69.5h.1M133.2 77.2h.1M133.2 61.8h.1M133.2 63.7h.1"/>
<path d="M133.2 65.7h.1M133.2 71.5h.1M133.2 73.4h.1M133.2 69.5v5.8M133.2 77.2v2h-86.8M200.8 61.8h.1M200.8 63.7h.1M200.8 65.7h.1M200.8 67.6h.1M200.8 69.5h.1M200.8 71.5h.1M200.8 73.4h.1"/>
<path d="M200.8 75.3h.1M200.8 77.2h.1M200.8 79.2h.1M32.9 90.8h.1M42.5 98.5h.1M48.3 86.9h.1M59.9 85h.1M59.9 86.9h.1M59.9 85v1.9M63.7 90.8h.1M63.7 96.5h.1M63.7 98.5h.1"/>
<path d="M63.7 96.5v2M69.5 85h.1M69.5 86.9h.1M69.5 85v1.9M73.4 90.8h.1M73.4 96.5h.1M73.4 98.5h.1M73.4 96.5v2M79.2 85h.1M79.2 86.9h.1M79.2 85v1.9M83 90.8h.1"/>
<path d="M83 96.5h.1M83 98.5h.1M83 96.5v2M88.8 85h.1M88.8 85v1.9h-40.5M92.7 90.8h.1M92.7 96.5h.1M92.7 96.5v2h-50.2M102.3 81.1h.1M102.3 81.1h2M106.2 86.9h.1M106.2 86.9h19.3"/>
<path d="M110.1 85h.1M110.1 86.9h.1M110.1 85v1.9M115.8 81.1h.1M115.8 81.1h17.4M125.5 81.1h.1M131.3 86.9h.1M131.3 86.9h1.9M131.3 86.9v3.9h-98.4M133.2 83h.1M133.2 86.9h.1M133.2 90.8h.1"/>
<path d="M133.2 85h.1M133.2 92.7h.1M133.2 94.6h.1M133.2 96.5h.1M133.2 98.5h.1M133.2 83v5.8M133.2 90.8v11.5h-94.6M200.8 81.1h.1M200.8 83h.1M200.8 85h.1M200.8 86.9h.1M200.8 88.8h.1"/>
<path d="M200.8 90.8h.1M200.8 92.7h.1M200.8 94.6h.1M200.8 96.5h.1M200.8 98.5h.1M38.6 102.3h.1M40.6 110.1h.1M52.2 102.3h.1M52.2 108.1h.1M52.2 110.1h.1M52.2 108.1v2M61.8 102.3h.1"/>
<path d="M61.8 108.1h.1M61.8 110.1h.1M61.8 108.1v2M71.5 102.3h.1M71.5 108.1h.1M71.5 110.1h.1M71.5 108.1v2M81.1 102.3h.1M81.1 108.1h.1M81.1 108.1v2h-40.5M133.2 100.4h.1M200.8 100.4h.1"/>
<path d="M200.8 102.3h.1M200.8 104.3h.1M200.8 106.2h.1M200.8 108.1h.1M200.8 110.1h.1M200.8 112h.1M200.8 113.9h.1M200.8 115.8h.1M200.8 117.8h.1M200.8 119.7h.1M177.6 133.2h.1M200.8 121.6h.1"/>
<path d="M200.8 123.6h.1M200.8 125.5h.1M200.8 127.4h.1M200.8 129.4h.1M200.8 131.3h.1"/>
</g>
<g fill="#f00" stroke="#f00" stroke-width=".17">
<circle cx="200.8" cy="15.4" r=".36"/>
<circle cx="40.5" cy="54" r=".36"/>
<circle cx="50.2" cy="54" r=".36"/>
<circle cx="79.1" cy="54" r=".36"/>
<circle cx="69.5" cy="54" r=".36"/>
<circle cx="88.8" cy="54" r=".36"/>
<circle cx="98.4" cy="54" r=".36"/>
<circle cx="117.7" cy="54" r=".36"/>
<circle cx="108.1" cy="54" r=".36"/>
<circle cx="127.4" cy="54" r=".36"/>
<circle cx="133.2" cy="56" r=".36"/>
<circle cx="88.8" cy="61.8" r=".36"/>
<circle cx="40.5" cy="61.8" r=".36"/>
<circle cx="50.2" cy="61.8" r=".36"/>
<circle cx="79.1" cy="61.8" r=".36"/>
<circle cx="69.5" cy="61.8" r=".36"/>
<circle cx="98.4" cy="61.8" r=".36"/>
<circle cx="117.7" cy="61.8" r=".36"/>
<circle cx="108.1" cy="61.8" r=".36"/>
<circle cx="79.1" cy="69.5" r=".36"/>
<circle cx="69.5" cy="69.5" r=".36"/>
<circle cx="88.8" cy="69.5" r=".36"/>
<circle cx="98.4" cy="69.5" r=".36"/>
<circle cx="79.1" cy="77.2" r=".36"/>
<circle cx="69.5" cy="77.2" r=".36"/>
<circle cx="88.8" cy="77.2" r=".36"/>
<circle cx="59.8" cy="79.1" r=".36"/>
<circle cx="79.1" cy="79.1" r=".36"/>
<circle cx="69.5" cy="79.1" r=".36"/>
<circle cx="88.8" cy="79.1" r=".36"/>
<circle cx="125.5" cy="81.1" r=".38"/>
<circle cx="133.2" cy="84.9" r=".36"/>
<circle cx="59.8" cy="86.9" r=".36"/>
<circle cx="79.1" cy="86.9" r=".36"/>
<circle cx="69.5" cy="86.9" r=".36"/>
<circle cx="110" cy="86.9" r=".38"/>
<circle cx="133.2" cy="86.9" r=".36"/>
<circle cx="63.7" cy="90.7" r=".36"/>
<circle cx="83" cy="90.7" r=".36"/>
<circle cx="73.3" cy="90.7" r=".36"/>
<circle cx="92.6" cy="90.7" r=".36"/>
<circle cx="133.2" cy="92.6" r=".36"/>
<circle cx="63.7" cy="98.4" r=".36"/>
<circle cx="83" cy="98.4" r=".36"/>
<circle cx="73.3" cy="98.4" r=".36"/>
<circle cx="52.1" cy="102.3" r=".38"/>
<circle cx="61.8" cy="102.3" r=".38"/>
<circle cx="81.1" cy="102.3" r=".38"/>
<circle cx="71.4" cy="102.3" r=".38"/>
<circle cx="61.8" cy="110" r=".38"/>
<circle cx="52.1" cy="110" r=".38"/>
<circle cx="71.4" cy="110" r=".38"/>
<circle cx="133.2" cy="57.9" r=".36"/>
<circle cx="133.2" cy="61.8" r=".36"/>
<circle cx="133.2" cy="59.8" r=".36"/>
<circle cx="133.2" cy="63.7" r=".36"/>
<circle cx="133.2" cy="65.6" r=".36"/>
<circle cx="133.2" cy="96.5" r=".36"/>
<circle cx="133.2" cy="94.6" r=".36"/>
<circle cx="133.2" cy="100.4" r=".36"/>
<circle cx="133.2" cy="98.4" r=".36"/>
<circle cx="133.2" cy="73.3" r=".36"/>
<circle cx="133.2" cy="71.4" r=".36"/>
<circle cx="200.8" cy="17.4" r=".36"/>
<circle cx="200.8" cy="21.2" r=".36"/>
<circle cx="200.8" cy="19.3" r=".36"/>
<circle cx="200.8" cy="23.2" r=".36"/>
<circle cx="200.8" cy="27" r=".36"/>
<circle cx="200.8" cy="25.1" r=".36"/>
<circle cx="200.8" cy="29" r=".36"/>
<circle cx="200.8" cy="32.8" r=".36"/>
<circle cx="200.8" cy="30.9" r=".36"/>
<circle cx="200.8" cy="36.7" r=".36"/>
<circle cx="200.8" cy="34.7" r=".36"/>
<circle cx="200.8" cy="38.6" r=".36"/>
<circle cx="200.8" cy="42.5" r=".36"/>
<circle cx="200.8" cy="40.5" r=".36"/>
<circle cx="200.8" cy="46.3" r=".36"/>
<circle cx="200.8" cy="44.4" r=".36"/>
<circle cx="200.8" cy="50.2" r=".36"/>
<circle cx="200.8" cy="48.3" r=".36"/>
<circle cx="200.8" cy="52.1" r=".36"/>
<circle cx="200.8" cy="54" r=".36"/>
<circle cx="200.8" cy="56" r=".36"/>
<circle cx="200.8" cy="59.8" r=".36"/>
<circle cx="200.8" cy="57.9" r=".36"/>
<circle cx="200.8" cy="61.8" r=".36"/>
<circle cx="200.8" cy="63.7" r=".36"/>
<circle cx="200.8" cy="67.6" r=".36"/>
<circle cx="200.8" cy="65.6" r=".36"/>
<circle cx="200.8" cy="69.5" r=".36"/>
<circle cx="200.8" cy="73.3" r=".36"/>
<circle cx="200.8" cy="71.4" r=".36"/>
<circle cx="200.8" cy="77.2" r=".36"/>
<circle cx="200.8" cy="75.3" r=".36"/>
<circle cx="200.8" cy="79.1" r=".36"/>
<circle cx="200.8" cy="83" r=".36"/>
<circle cx="200.8" cy="81.1" r=".36"/>
<circle cx="200.8" cy="84.9" r=".36"/>
<circle cx="200.8" cy="88.8" r=".36"/>
<circle cx="200.8" cy="86.9" r=".36"/>
<circle cx="200.8" cy="92.6" r=".36"/>
<circle cx="200.8" cy="90.7" r=".36"/>
<circle cx="200.8" cy="96.5" r=".36"/>
<circle cx="200.8" cy="94.6" r=".36"/>
<circle cx="200.8" cy="98.4" r=".36"/>
<circle cx="200.8" cy="102.3" r=".36"/>
<circle cx="200.8" cy="100.4" r=".36"/>
<circle cx="200.8" cy="106.2" r=".36"/>
<circle cx="200.8" cy="104.2" r=".36"/>
<circle cx="200.8" cy="108.1" r=".36"/>
<circle cx="200.8" cy="112" r=".36"/>
<circle cx="200.8" cy="110" r=".36"/>
<circle cx="200.8" cy="113.9" r=".36"/>
<circle cx="200.8" cy="115.8" r=".36"/>
<circle cx="200.8" cy="119.7" r=".36"/>
<circle cx="200.8" cy="117.8" r=".36"/>
<circle cx="200.8" cy="123.5" r=".36"/>
<circle cx="200.8" cy="121.6" r=".36"/>
<circle cx="200.8" cy="125.5" r=".36"/>
<circle cx="200.8" cy="127.4" r=".36"/>
<circle cx="200.8" cy="131.3" r=".36"/>
<circle cx="200.8" cy="129.3" r=".36"/>
</g>
<text font-size="4" fill="#f00" x="92.7" y="117.1">设计错误，VCC_1V8_Z7 网络无来源 。</text>
<g font-size="1.7">
<text x="207.5" y="11.3">U1I</text>
<text x="202" y="17">AA5</text>
<text x="202.1" y="15">A15</text>
<text x="203.1" y="13.1">A5</text>
<text x="201" y="18.9">AA15</text>
<text x="201" y="22.8">AB18</text>
<text x="202" y="20.8">AB8</text>
<text x="202.1" y="26.6">B18</text>
<text x="203" y="28.5">C1</text>
<text x="203.1" y="24.7">B8</text>
<text x="202" y="30.5">C11</text>
<text x="202" y="32.4">C21</text>
<text x="203" y="34.3">D4</text>
<text x="202" y="36.3">D14</text>
<text x="202.1" y="40.1">E17</text>
<text x="203.1" y="38.2">E7</text>
<text x="202.2" y="42.1">F10</text>
<text x="202.2" y="44">F20</text>
<text x="202.9" y="45.9">G3</text>
<text x="203" y="47.8">H6</text>
<text x="134.8" y="53.6">J12</text>
<text x="140" y="51.8">U1J</text>
<text x="202" y="51.7">H12</text>
<text x="202" y="53.6">H14</text>
<text x="203" y="49.8">H8</text>
<text x="17.9" y="54.5">VCC1V0_Z7</text>
<text x="31.3" y="59.5">680uF/6.3V 680uF/6.3V</text>
<text x="35.3" y="55.7">C65</text>
<text x="45" y="55.7">C66</text>
<text x="61.2" y="59.5">10uF/16V</text>
<text x="64.3" y="55.7">C67</text>
<text x="70.9" y="59.5">0.1uF/16V</text>
<text x="74" y="55.7">C68</text>
<text x="80.5" y="59.5">0.1uF/16V</text>
<text x="83.6" y="55.7">C69</text>
<text x="90.2" y="59.5">0.1uF/16V</text>
<text x="93.3" y="55.7">C70</text>
<text x="99.8" y="59.5">0.1uF/16V</text>
<text x="102.9" y="55.7">C71</text>
<text x="109.5" y="59.5">0.1uF/16V</text>
<text x="112.6" y="55.7">C72</text>
<text x="119.1" y="59.5">0.1uF/16V</text>
<text x="122.2" y="55.7">C73</text>
<text x="134.6" y="57.5">K13</text>
<text x="134.7" y="59.4">L14</text>
<text x="134.8" y="55.6">J14</text>
<text x="202" y="55.6">H16</text>
<text x="202.4" y="59.4">J11</text>
<text x="203.4" y="57.5">J9</text>
<text x="134.3" y="61.4">M13</text>
<text x="134.4" y="63.3">N14</text>
<text x="134.6" y="65.2">P13</text>
<text x="202.4" y="61.4">J13</text>
<text x="202.4" y="63.3">J19</text>
<text x="203.1" y="65.2">K2</text>
<text x="23.7" y="70">VCC1V8_Z7</text>
<text x="64.3" y="71.1">C74</text>
<text x="74" y="71.1">C75</text>
<text x="83.6" y="71.1">C76</text>
<text x="93.3" y="71.1">C77</text>
<text x="134.4" y="67.1">R14</text>
<text x="134.4" y="71">N10</text>
<text x="134.7" y="69.1">L10</text>
<text x="202.1" y="69.1">K10</text>
<text x="202.1" y="71">K14</text>
<text x="203.1" y="67.1">K8</text>
<text x="60.8" y="75">100uF/10V</text>
<text x="64.3" y="76.9">C1210</text>
<text x="70.9" y="75">0.1uF/16V</text>
<text x="80.5" y="75">0.1uF/16V</text>
<text x="90.2" y="75">0.1uF/16V</text>
<text x="134.4" y="74.9">R10</text>
<text x="134.4" y="76.8">H11</text>
<text x="134.6" y="72.9">P11</text>
<text x="202.1" y="72.9">K22</text>
<text x="203.3" y="74.9">L5</text>
<text x="203.3" y="76.8">L9</text>
<text x="33.6" y="79.6">VCC1V0_Z7</text>
<text x="59.9" y="80.8">C78</text>
<text x="69.5" y="80.8">C79</text>
<text x="79.2" y="80.8">C80</text>
<text x="88.8" y="80.8">C81</text>
<text x="93.3" y="83.5">VCC_1V8_Z7</text>
<text x="100.4" y="78.8">NFM18CC223R1C3D</text>
<text x="103.8" y="80.7">3</text>
<text x="112" y="82.7">C82</text>
<text x="115.3" y="80.7">1</text>
<text x="134.4" y="80.7">H10</text>
<text x="134.8" y="78.7">J10</text>
<text x="135.5" y="82.6">K9</text>
<text x="202.3" y="78.7">L13</text>
<text x="202.3" y="80.7">L15</text>
<text x="202.9" y="82.6">M8</text>
<text x="59.9" y="84.6">100uF/10V 0.1uF/16V</text>
<text x="79.2" y="84.6">0.1uF/16V</text>
<text x="88.8" y="86.6">0.1uF/16V</text>
<text x="111" y="84.6">2</text>
<text x="116.8" y="86.6">100uF/10V</text>
<text x="120.3" y="88.5">C1210</text>
<text x="121.6" y="84.6">C83</text>
<text x="135.3" y="84.5">M9</text>
<text x="135.5" y="86.4">P9</text>
<text x="135.6" y="88.4">T9</text>
<text x="201.9" y="84.5">M10</text>
<text x="201.9" y="86.4">M14</text>
<text x="201.9" y="88.4">M18</text>
<text x="19.9" y="91.2">VCC1V8_Z7</text>
<text x="58.5" y="92.4">C84</text>
<text x="68.2" y="92.4">C85</text>
<text x="77.8" y="92.4">C86</text>
<text x="87.5" y="92.4">C87</text>
<text x="135.3" y="90.3">G8</text>
<text x="135.4" y="92.2">H9</text>
<text x="135.8" y="94.2">J8</text>
<text x="202" y="94.2">N13</text>
<text x="203" y="90.3">N1</text>
<text x="203" y="92.2">N9</text>
<text x="55" y="96.2">100uF/10V</text>
<text x="65.1" y="96.2">0.1uF/16V</text>
<text x="74.7" y="96.2">0.1uF/16V</text>
<text x="84.4" y="96.2">0.1uF/16V</text>
<text x="135.4" y="98">N8</text>
<text x="135.4" y="100">R8</text>
<text x="135.7" y="96.1">L8</text>
<text x="202" y="96.1">N21</text>
<text x="202.1" y="101.9">P10</text>
<text x="203.1" y="98">P4</text>
<text x="203.1" y="100">P8</text>
<text x="24" y="102.8">VCC1V0_Z7</text>
<text x="52.2" y="103.9">C88</text>
<text x="52.2" y="107.8">100uF/10V 0.1uF/16V</text>
<text x="61.8" y="103.9">C89</text>
<text x="71.5" y="103.9">C90</text>
<text x="71.5" y="107.8">0.1uF/16V</text>
<text x="81.1" y="103.9">C91</text>
<text x="81.1" y="107.8">0.1uF/16V</text>
<text x="139" y="105.9">XC7Z020-2CLG484-I</text>
<text x="202.1" y="103.8">P12</text>
<text x="202.1" y="105.7">P14</text>
<text x="203" y="107.7">R9</text>
<text x="202" y="109.6">R11</text>
<text x="202" y="111.5">R13</text>
<text x="202" y="113.5">R17</text>
<text x="202" y="119.3">U13</text>
<text x="202.2" y="115.4">T20</text>
<text x="203" y="117.3">U3</text>
<text x="202.1" y="123.1">V16</text>
<text x="202.6" y="125">W9</text>
<text x="203.1" y="121.2">V6</text>
<text x="201.6" y="127">W19</text>
<text x="202.2" y="130.8">Y12</text>
<text x="203.2" y="128.9">Y2</text>
<text x="202.2" y="132.8">Y22</text>
<text x="206.6" y="138.7">XC7Z020-2CLG484-I</text>
</g>
<g font-size="1.7" fill="#00c">
<text x="207.6" y="14.4">GND0</text>
<text x="207.6" y="16.3">GND1</text>
<text x="207.6" y="18.2">GND2</text>
<text x="207.6" y="20.1">GND3</text>
<text x="207.6" y="22.1">GND4</text>
<text x="207.6" y="24">GND5</text>
<text x="207.6" y="25.9">GND6</text>
<text x="207.6" y="27.9">GND7</text>
<text x="207.6" y="29.8">GND8</text>
<text x="207.6" y="31.7">GND9</text>
<text x="207.6" y="33.7">GND10</text>
<text x="207.6" y="35.6">GND11</text>
<text x="207.6" y="37.5">GND12</text>
<text x="207.6" y="39.4">GND13</text>
<text x="207.6" y="41.4">GND14</text>
<text x="207.6" y="43.3">GND15</text>
<text x="207.6" y="45.2">GND16</text>
<text x="207.6" y="47.2">GND17</text>
<text x="207.6" y="49.1">GND18</text>
<text x="207.6" y="51">GND19</text>
<text x="207.6" y="53">GND20</text>
<text x="140" y="54.9">VCCINT0</text>
<text x="140" y="56.8">VCCINT1</text>
<text x="140" y="58.7">VCCINT2</text>
<text x="207.6" y="54.9">GND21</text>
<text x="207.6" y="56.8">GND22</text>
<text x="207.6" y="58.7">GND23</text>
<text x="140" y="60.7">VCCINT3</text>
<text x="140" y="62.6">VCCINT4</text>
<text x="140" y="64.5">VCCINT5</text>
<text x="207.6" y="60.7">GND24</text>
<text x="207.6" y="62.6">GND25</text>
<text x="207.6" y="64.5">GND26</text>
<text x="140" y="66.5">VCCINT6</text>
<text x="140" y="68.4">VCCINT7</text>
<text x="140" y="70.3">VCCAUX8</text>
<text x="207.6" y="66.5">GND27</text>
<text x="207.6" y="68.4">GND28</text>
<text x="207.6" y="70.3">GND29</text>
<text x="140" y="72.3">VCCAUX9</text>
<text x="140" y="74.2">VCCAUX10</text>
<text x="140" y="76.1">VCCAUX11</text>
<text x="207.6" y="72.3">GND30</text>
<text x="207.6" y="74.2">GND31</text>
<text x="207.6" y="76.1">GND32</text>
<text x="140" y="78">VCCBRAM_0</text>
<text x="140" y="80">VCCBRAM_1</text>
<text x="140" y="81.9">VCCPLL</text>
<text x="140" y="83.8">VCCPAUX_0</text>
<text x="207.6" y="78">GND33</text>
<text x="207.6" y="80">GND34</text>
<text x="207.6" y="81.9">GND35</text>
<text x="207.6" y="83.8">GND36</text>
<text x="140" y="85.8">VCCPAUX_1</text>
<text x="140" y="87.7">VCCPAUX_2</text>
<text x="140" y="89.6">VCCPAUX_3</text>
<text x="207.6" y="85.8">GND37</text>
<text x="207.6" y="87.7">GND38</text>
<text x="207.6" y="89.6">GND39</text>
<text x="140" y="91.6">VCCPINT_0</text>
<text x="140" y="93.5">VCCPINT_1</text>
<text x="140" y="95.4">VCCPINT_2</text>
<text x="207.6" y="91.6">GND40</text>
<text x="207.6" y="93.5">GND41</text>
<text x="207.6" y="95.4">GND42</text>
<text x="140" y="97.3">VCCPINT_3</text>
<text x="140" y="99.3">VCCPINT_4</text>
<text x="140" y="101.2">VCCPINT_5</text>
<text x="207.6" y="97.3">GND43</text>
<text x="207.6" y="99.3">GND44</text>
<text x="207.6" y="101.2">GND45</text>
<text x="207.6" y="103.1">GND46</text>
<text x="207.6" y="105.1">GND47</text>
<text x="207.6" y="107">GND48</text>
<text x="207.6" y="108.9">GND49</text>
<text x="207.6" y="110.9">GND50</text>
<text x="207.6" y="112.8">GND51</text>
<text x="207.6" y="114.7">GND52</text>
<text x="207.6" y="116.6">GND53</text>
<text x="207.6" y="118.6">GND54</text>
<text x="207.6" y="120.5">GND55</text>
<text x="207.6" y="122.4">GND56</text>
<text x="207.6" y="124.4">GND57</text>
<text x="207.6" y="126.3">GND58</text>
<text x="207.6" y="128.2">GND59</text>
<text x="207.6" y="130.2">GND60</text>
<text x="207.6" y="132.1">GND61</text>
<text x="207.6" y="134">GND62</text>
</g>
<g font-size="1.7" fill="#f00">
<text x="25.5" y="62.2">DGND</text>
<text x="40.9" y="77.7">DGND</text>
<text x="40.9" y="87.3">DGND</text>
<text x="98.8" y="87.3">DGND</text>
<text x="35.1" y="98.9">DGND</text>
<text x="33.2" y="110.5">DGND</text>
<text x="170.3" y="133.6">DGND</text>
</g>
<g font-size="1.4">
<text x="30.9" y="1.4">5</text>
<text x="88.8" y="1.4">4</text>
<text x="146.7" y="1.4">3</text>
<text x="204.6" y="1.4">2</text>
<text x="262.6" y="1.4">1</text>
<text x=".5" y="26.1">D</text>
<text x="292" y="26.1">D</text>
<text x=".5" y="71.9">C</text>
<text x="292" y="71.9">C</text>
<text x=".5" y="117.8">B</text>
<text x="292" y="117.8">B</text>
<text x=".5" y="163.6">A</text>
<text x="292" y="163.6">A</text>
<text x="30.9" y="186.8">5</text>
<text x="88.8" y="186.8">4</text>
<text x="146.7" y="186.8">3</text>
<text x="204.6" y="186.8">2</text>
<text x="262.6" y="186.8">1</text>
</g>
</svg>
